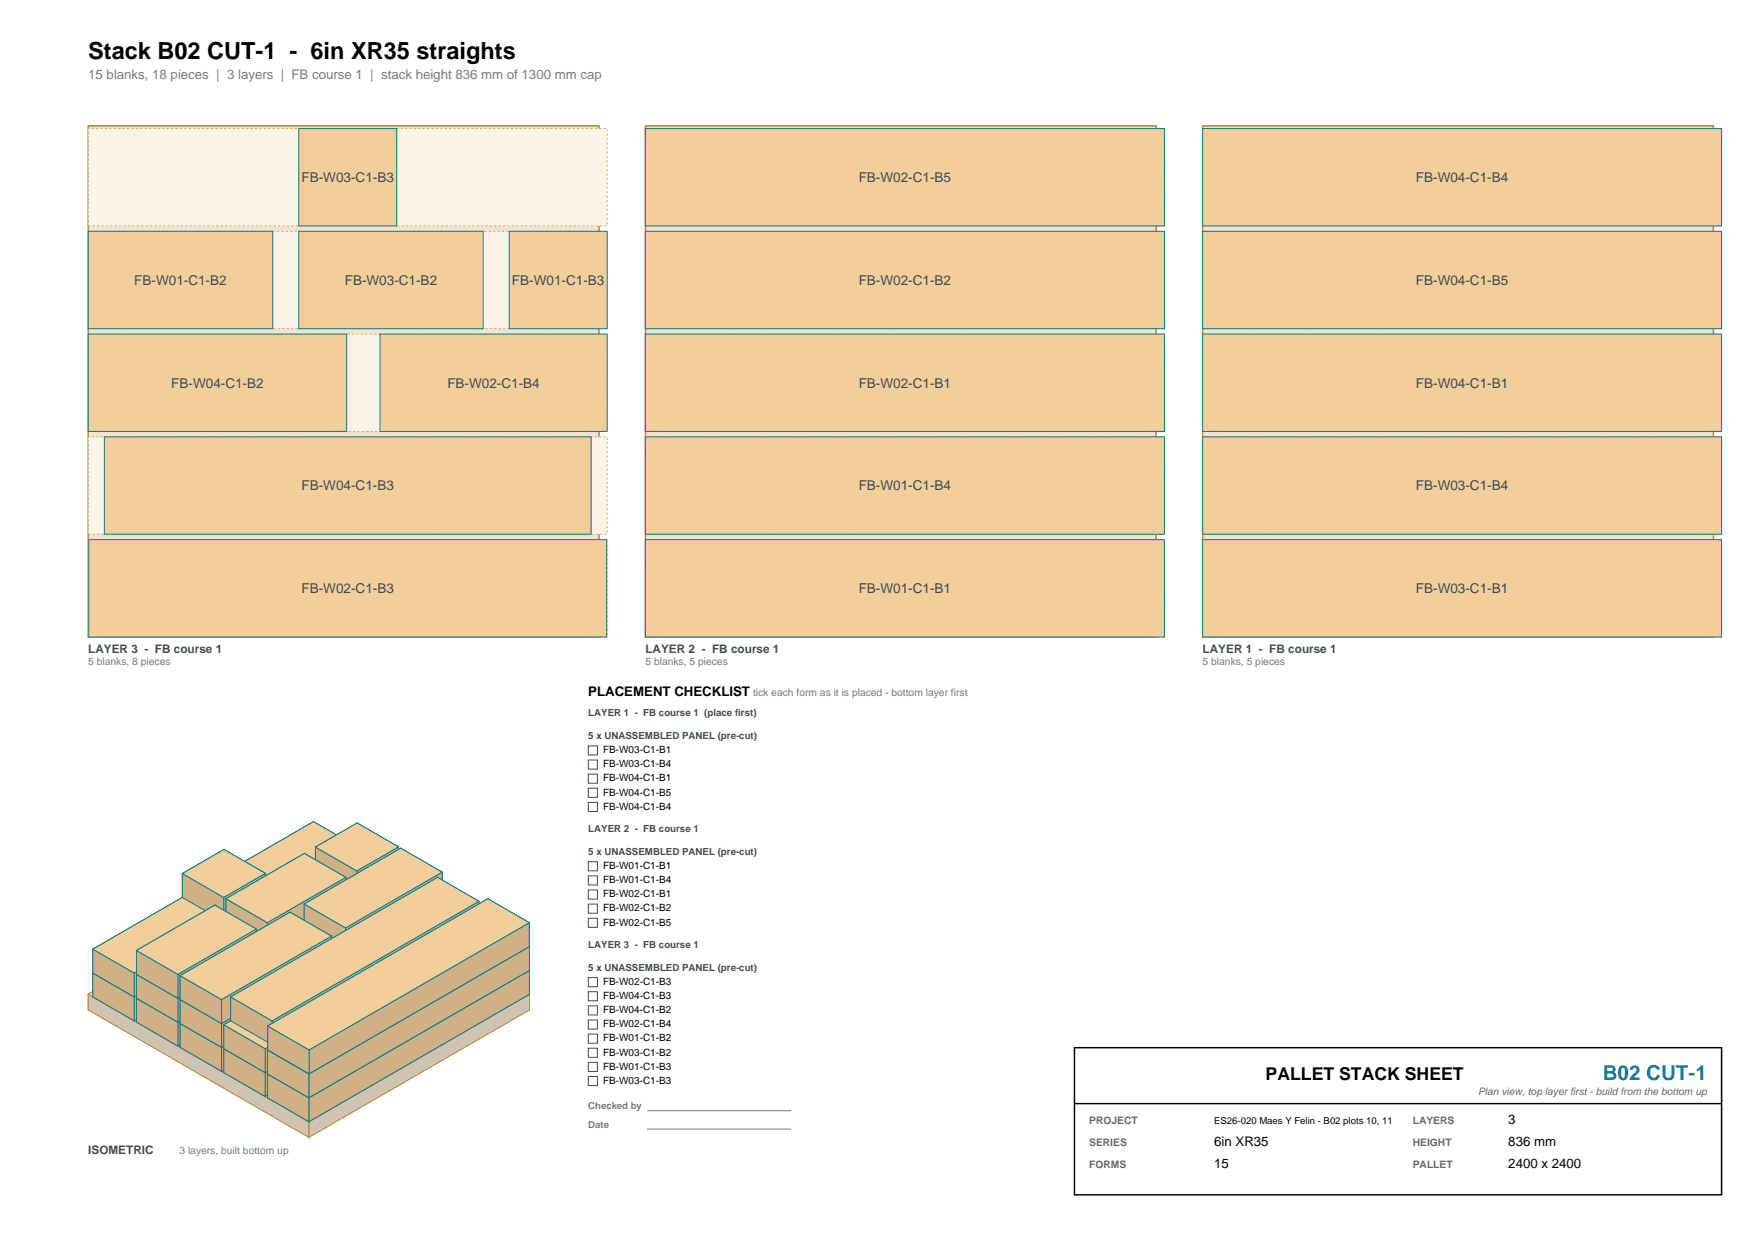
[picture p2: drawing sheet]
<svg xmlns="http://www.w3.org/2000/svg" width="420mm" height="297mm" viewBox="0 0 420 297" stroke-linecap="round" stroke-linejoin="round" font-family="sans-serif">
<path d="M21.2 30.2h122.5v122.5h-122.5z" fill-rule="evenodd" fill="#f0e4ce" stroke="#b4762b" stroke-width=".35"/>
<path d="M21.2 129.4h124.4v23.3h-124.4z" fill-rule="evenodd" fill="#fbf3e6" stroke="#c9a97a" stroke-width=".24" stroke-dasharray=".5 .5" stroke-linecap="butt"/>
<path d="M21.3 129.4h124.2v23.3h-124.2z" fill-rule="evenodd" fill="#f2ce9b" stroke="#0e7c86" stroke-width=".24"/>
<path d="M21.2 104.7h124.4v23.4h-124.4z" fill-rule="evenodd" fill="#fbf3e6" stroke="#c9a97a" stroke-width=".24" stroke-dasharray=".5 .5" stroke-linecap="butt"/>
<path d="M25 104.7h116.8v23.4h-116.8z" fill-rule="evenodd" fill="#f2ce9b" stroke="#0e7c86" stroke-width=".24"/>
<path d="M21.2 80.1h124.4v23.3h-124.4z" fill-rule="evenodd" fill="#fbf3e6" stroke="#c9a97a" stroke-width=".24" stroke-dasharray=".5 .5" stroke-linecap="butt"/>
<g fill="#f2ce9b" stroke="#0e7c86" stroke-width=".24">
<path d="M21.2 80.1h62v23.3h-62z" fill-rule="evenodd"/>
<path d="M91.1 80.1h54.5v23.3h-54.5z" fill-rule="evenodd"/>
</g>
<path d="M21.2 55.5h124.4v23.3h-124.4z" fill-rule="evenodd" fill="#fbf3e6" stroke="#c9a97a" stroke-width=".24" stroke-dasharray=".5 .5" stroke-linecap="butt"/>
<g fill="#f2ce9b" stroke="#0e7c86" stroke-width=".24">
<path d="M21.2 55.5h44.2v23.3h-44.2z" fill-rule="evenodd"/>
<path d="M71.7 55.5h44.2v23.3h-44.2z" fill-rule="evenodd"/>
<path d="M122.1 55.5h23.5v23.3h-23.5z" fill-rule="evenodd"/>
</g>
<path d="M21.2 30.8h124.4v23.4h-124.4z" fill-rule="evenodd" fill="#fbf3e6" stroke="#c9a97a" stroke-width=".24" stroke-dasharray=".5 .5" stroke-linecap="butt"/>
<path d="M71.7 30.8h23.5v23.4h-23.5z" fill-rule="evenodd" fill="#f2ce9b" stroke="#0e7c86" stroke-width=".24"/>
<path d="M154.8 30.2h122.5v122.5h-122.5z" fill-rule="evenodd" fill="#f0e4ce" stroke="#b4762b" stroke-width=".35"/>
<path d="M154.8 129.4h124.5v23.3h-124.5z" fill-rule="evenodd" fill="#fbf3e6" stroke="#c9a97a" stroke-width=".24" stroke-dasharray=".5 .5" stroke-linecap="butt"/>
<path d="M154.8 129.4h124.5v23.3h-124.5z" fill-rule="evenodd" fill="#f2ce9b" stroke="#0e7c86" stroke-width=".24"/>
<path d="M154.8 104.7h124.5v23.4h-124.5z" fill-rule="evenodd" fill="#fbf3e6" stroke="#c9a97a" stroke-width=".24" stroke-dasharray=".5 .5" stroke-linecap="butt"/>
<path d="M154.8 104.7h124.5v23.4h-124.5z" fill-rule="evenodd" fill="#f2ce9b" stroke="#0e7c86" stroke-width=".24"/>
<path d="M154.8 80.1h124.5v23.3h-124.5z" fill-rule="evenodd" fill="#fbf3e6" stroke="#c9a97a" stroke-width=".24" stroke-dasharray=".5 .5" stroke-linecap="butt"/>
<path d="M154.8 80.1h124.5v23.3h-124.5z" fill-rule="evenodd" fill="#f2ce9b" stroke="#0e7c86" stroke-width=".24"/>
<path d="M154.8 55.5h124.5v23.3h-124.5z" fill-rule="evenodd" fill="#fbf3e6" stroke="#c9a97a" stroke-width=".24" stroke-dasharray=".5 .5" stroke-linecap="butt"/>
<path d="M154.8 55.5h124.5v23.3h-124.5z" fill-rule="evenodd" fill="#f2ce9b" stroke="#0e7c86" stroke-width=".24"/>
<path d="M154.8 30.8h124.5v23.4h-124.5z" fill-rule="evenodd" fill="#fbf3e6" stroke="#c9a97a" stroke-width=".24" stroke-dasharray=".5 .5" stroke-linecap="butt"/>
<path d="M154.8 30.8h124.5v23.4h-124.5z" fill-rule="evenodd" fill="#f2ce9b" stroke="#0e7c86" stroke-width=".24"/>
<path d="M288.5 30.2h122.5v122.5h-122.5z" fill-rule="evenodd" fill="#f0e4ce" stroke="#b4762b" stroke-width=".35"/>
<path d="M288.5 129.4h124.4v23.3h-124.4z" fill-rule="evenodd" fill="#fbf3e6" stroke="#c9a97a" stroke-width=".24" stroke-dasharray=".5 .5" stroke-linecap="butt"/>
<path d="M288.5 129.4h124.4v23.3h-124.4z" fill-rule="evenodd" fill="#f2ce9b" stroke="#0e7c86" stroke-width=".24"/>
<path d="M288.5 104.7h124.4v23.4h-124.4z" fill-rule="evenodd" fill="#fbf3e6" stroke="#c9a97a" stroke-width=".24" stroke-dasharray=".5 .5" stroke-linecap="butt"/>
<path d="M288.5 104.7h124.4v23.4h-124.4z" fill-rule="evenodd" fill="#f2ce9b" stroke="#0e7c86" stroke-width=".24"/>
<path d="M288.5 80.1h124.4v23.3h-124.4z" fill-rule="evenodd" fill="#fbf3e6" stroke="#c9a97a" stroke-width=".24" stroke-dasharray=".5 .5" stroke-linecap="butt"/>
<path d="M288.5 80.1h124.4v23.3h-124.4z" fill-rule="evenodd" fill="#f2ce9b" stroke="#0e7c86" stroke-width=".24"/>
<path d="M288.5 55.5h124.4v23.3h-124.4z" fill-rule="evenodd" fill="#fbf3e6" stroke="#c9a97a" stroke-width=".24" stroke-dasharray=".5 .5" stroke-linecap="butt"/>
<path d="M288.5 55.5h124.4v23.3h-124.4z" fill-rule="evenodd" fill="#f2ce9b" stroke="#0e7c86" stroke-width=".24"/>
<path d="M288.5 30.8h124.4v23.4h-124.4z" fill-rule="evenodd" fill="#fbf3e6" stroke="#c9a97a" stroke-width=".24" stroke-dasharray=".5 .5" stroke-linecap="butt"/>
<path d="M288.5 30.8h124.4v23.4h-124.4z" fill-rule="evenodd" fill="#f2ce9b" stroke="#0e7c86" stroke-width=".24"/>
<g fill="#cec4b1" stroke="#b4762b" stroke-width=".24">
<path d="M74.1 207.8l52.9 30.5v3.8l-52.9-30.6z" fill-rule="evenodd"/>
<path d="M21.2 238.3l52.9-30.5v3.7l-52.9 30.6z" fill-rule="evenodd"/>
<path d="M74.1 268.9l52.9-30.6v3.8l-52.9 30.5z" fill-rule="evenodd"/>
<path d="M21.2 238.3l52.9 30.6v3.7l-52.9-30.5z" fill-rule="evenodd"/>
</g>
<path d="M21.2 238.3l52.9-30.5 52.9 30.5-52.9 30.6z" fill-rule="evenodd" fill="#f0e4ce" stroke="#b4762b" stroke-width=".24"/>
<g fill="#d0b185" stroke="#0e7c86" stroke-width=".24">
<path d="M75.2 202.7l9.9 5.7v5.7l-9.9-5.7z" fill-rule="evenodd"/>
<path d="M22.3 233.2l52.9-30.5v5.7l-52.9 30.6z" fill-rule="evenodd"/>
<path d="M32.2 239l52.9-30.6v5.7l-52.9 30.6z" fill-rule="evenodd"/>
<path d="M22.3 233.2l9.9 5.8v5.7l-9.9-5.7z" fill-rule="evenodd"/>
</g>
<path d="M22.3 233.2l52.9-30.5 9.9 5.7-52.9 30.6z" fill-rule="evenodd" fill="#f2ce9b" stroke="#0e7c86" stroke-width=".24"/>
<g fill="#d0b185" stroke="#0e7c86" stroke-width=".24">
<path d="M85.7 208.7l9.9 5.8v5.7l-9.9-5.7z" fill-rule="evenodd"/>
<path d="M32.7 239.3l53-30.6v5.8l-53 30.5z" fill-rule="evenodd"/>
<path d="M42.7 245l52.9-30.5v5.7l-52.9 30.5z" fill-rule="evenodd"/>
<path d="M32.7 239.3l10 5.7v5.7l-10-5.7z" fill-rule="evenodd"/>
</g>
<path d="M32.7 239.3l53-30.6 9.9 5.8-52.9 30.5z" fill-rule="evenodd" fill="#f2ce9b" stroke="#0e7c86" stroke-width=".24"/>
<g fill="#d0b185" stroke="#0e7c86" stroke-width=".24">
<path d="M96.1 214.8l10 5.7v5.7l-10-5.7z" fill-rule="evenodd"/>
<path d="M43.2 245.3l52.9-30.5v5.7l-52.9 30.6z" fill-rule="evenodd"/>
<path d="M53.1 251.1l53-30.6v5.7l-53 30.6z" fill-rule="evenodd"/>
<path d="M43.2 245.3l9.9 5.8v5.7l-9.9-5.7z" fill-rule="evenodd"/>
</g>
<path d="M43.2 245.3l52.9-30.5 10 5.7-53 30.6z" fill-rule="evenodd" fill="#f2ce9b" stroke="#0e7c86" stroke-width=".24"/>
<g fill="#d0b185" stroke="#0e7c86" stroke-width=".24">
<path d="M106.6 220.8l9.9 5.8v5.7l-9.9-5.7z" fill-rule="evenodd"/>
<path d="M53.7 251.4l52.9-30.6v5.8l-52.9 30.5z" fill-rule="evenodd"/>
<path d="M63.6 257.1l52.9-30.5v5.7l-52.9 30.5z" fill-rule="evenodd"/>
<path d="M53.7 251.4l9.9 5.7v5.7l-9.9-5.7z" fill-rule="evenodd"/>
</g>
<path d="M53.7 251.4l52.9-30.6 9.9 5.8-52.9 30.5z" fill-rule="evenodd" fill="#f2ce9b" stroke="#0e7c86" stroke-width=".24"/>
<g fill="#d0b185" stroke="#0e7c86" stroke-width=".24">
<path d="M117.1 226.9l9.9 5.7v5.7l-9.9-5.7z" fill-rule="evenodd"/>
<path d="M64.2 257.4l52.9-30.5v5.7l-52.9 30.6z" fill-rule="evenodd"/>
<path d="M74.1 263.2l52.9-30.6v5.7l-52.9 30.6z" fill-rule="evenodd"/>
<path d="M64.2 257.4l9.9 5.8v5.7l-9.9-5.7z" fill-rule="evenodd"/>
</g>
<path d="M64.2 257.4l52.9-30.5 9.9 5.7-52.9 30.6z" fill-rule="evenodd" fill="#f2ce9b" stroke="#0e7c86" stroke-width=".24"/>
<g fill="#d0b185" stroke="#0e7c86" stroke-width=".24">
<path d="M75.2 197l9.9 5.7v5.7l-9.9-5.7z" fill-rule="evenodd"/>
<path d="M22.3 227.5l52.9-30.5v5.7l-52.9 30.5z" fill-rule="evenodd"/>
<path d="M32.2 233.2l52.9-30.5v5.7l-52.9 30.6z" fill-rule="evenodd"/>
<path d="M22.3 227.5l9.9 5.7v5.8l-9.9-5.8z" fill-rule="evenodd"/>
</g>
<path d="M22.3 227.5l52.9-30.5 9.9 5.7-52.9 30.5z" fill-rule="evenodd" fill="#f2ce9b" stroke="#0e7c86" stroke-width=".24"/>
<g fill="#d0b185" stroke="#0e7c86" stroke-width=".24">
<path d="M85.7 203l9.9 5.7v5.8l-9.9-5.8z" fill-rule="evenodd"/>
<path d="M32.7 233.6l53-30.6v5.7l-53 30.6z" fill-rule="evenodd"/>
<path d="M42.7 239.3l52.9-30.6v5.8l-52.9 30.5z" fill-rule="evenodd"/>
<path d="M32.7 233.6l10 5.7v5.7l-10-5.7z" fill-rule="evenodd"/>
</g>
<path d="M32.7 233.6l53-30.6 9.9 5.7-52.9 30.6z" fill-rule="evenodd" fill="#f2ce9b" stroke="#0e7c86" stroke-width=".24"/>
<g fill="#d0b185" stroke="#0e7c86" stroke-width=".24">
<path d="M96.1 209.1l10 5.7v5.7l-10-5.7z" fill-rule="evenodd"/>
<path d="M43.2 239.6l52.9-30.5v5.7l-52.9 30.5z" fill-rule="evenodd"/>
<path d="M53.1 245.3l53-30.5v5.7l-53 30.6z" fill-rule="evenodd"/>
<path d="M43.2 239.6l9.9 5.7v5.8l-9.9-5.8z" fill-rule="evenodd"/>
</g>
<path d="M43.2 239.6l52.9-30.5 10 5.7-53 30.5z" fill-rule="evenodd" fill="#f2ce9b" stroke="#0e7c86" stroke-width=".24"/>
<g fill="#d0b185" stroke="#0e7c86" stroke-width=".24">
<path d="M106.6 215.1l9.9 5.7v5.8l-9.9-5.8z" fill-rule="evenodd"/>
<path d="M53.7 245.7l52.9-30.6v5.7l-52.9 30.6z" fill-rule="evenodd"/>
<path d="M63.6 251.4l52.9-30.6v5.8l-52.9 30.5z" fill-rule="evenodd"/>
<path d="M53.7 245.7l9.9 5.7v5.7l-9.9-5.7z" fill-rule="evenodd"/>
</g>
<path d="M53.7 245.7l52.9-30.6 9.9 5.7-52.9 30.6z" fill-rule="evenodd" fill="#f2ce9b" stroke="#0e7c86" stroke-width=".24"/>
<g fill="#d0b185" stroke="#0e7c86" stroke-width=".24">
<path d="M117.1 221.1l9.9 5.8v5.7l-9.9-5.7z" fill-rule="evenodd"/>
<path d="M64.2 251.7l52.9-30.6v5.8l-52.9 30.5z" fill-rule="evenodd"/>
<path d="M74.1 257.4l52.9-30.5v5.7l-52.9 30.6z" fill-rule="evenodd"/>
<path d="M64.2 251.7l9.9 5.7v5.8l-9.9-5.8z" fill-rule="evenodd"/>
</g>
<path d="M64.2 251.7l52.9-30.6 9.9 5.8-52.9 30.5z" fill-rule="evenodd" fill="#f2ce9b" stroke="#0e7c86" stroke-width=".24"/>
<g fill="#d0b185" stroke="#0e7c86" stroke-width=".24">
<path d="M53.7 203.6l9.9 5.8v5.7l-9.9-5.7z" fill-rule="evenodd"/>
<path d="M43.7 209.4l10-5.8v5.8l-10 5.7z" fill-rule="evenodd"/>
<path d="M53.7 215.1l9.9-5.7v5.7l-9.9 5.8z" fill-rule="evenodd"/>
<path d="M43.7 209.4l10 5.7v5.8l-10-5.8z" fill-rule="evenodd"/>
</g>
<path d="M43.7 209.4l10-5.8 9.9 5.8-9.9 5.7z" fill-rule="evenodd" fill="#f2ce9b" stroke="#0e7c86" stroke-width=".24"/>
<g fill="#d0b185" stroke="#0e7c86" stroke-width=".24">
<path d="M85.7 197.3l9.9 5.7v5.7l-9.9-5.7z" fill-rule="evenodd"/>
<path d="M75.7 203l10-5.7v5.7l-10 5.8z" fill-rule="evenodd"/>
<path d="M85.6 208.8l10-5.8v5.7l-10 5.8z" fill-rule="evenodd"/>
<path d="M75.7 203l9.9 5.8v5.7l-9.9-5.7z" fill-rule="evenodd"/>
</g>
<path d="M75.7 203l10-5.7 9.9 5.7-10 5.8z" fill-rule="evenodd" fill="#f2ce9b" stroke="#0e7c86" stroke-width=".24"/>
<g fill="#d0b185" stroke="#0e7c86" stroke-width=".24">
<path d="M73 204.6l9.9 5.7v5.7l-9.9-5.7z" fill-rule="evenodd"/>
<path d="M54.2 215.4l18.8-10.8v5.7l-18.8 10.9z" fill-rule="evenodd"/>
<path d="M64.1 221.2l18.8-10.9v5.7l-18.8 10.9z" fill-rule="evenodd"/>
<path d="M54.2 215.4l9.9 5.8v5.7l-9.9-5.7z" fill-rule="evenodd"/>
</g>
<path d="M54.2 215.4l18.8-10.8 9.9 5.7-18.8 10.9z" fill-rule="evenodd" fill="#f2ce9b" stroke="#0e7c86" stroke-width=".24"/>
<g fill="#d0b185" stroke="#0e7c86" stroke-width=".24">
<path d="M51.6 217l9.9 5.7v5.7l-9.9-5.7z" fill-rule="evenodd"/>
<path d="M32.7 227.8l18.9-10.8v5.7l-18.9 10.9z" fill-rule="evenodd"/>
<path d="M42.7 233.6l18.8-10.9v5.7l-18.8 10.9z" fill-rule="evenodd"/>
<path d="M32.7 227.8l10 5.8v5.7l-10-5.7z" fill-rule="evenodd"/>
</g>
<path d="M32.7 227.8l18.9-10.8 9.9 5.7-18.8 10.9z" fill-rule="evenodd" fill="#f2ce9b" stroke="#0e7c86" stroke-width=".24"/>
<g fill="#d0b185" stroke="#0e7c86" stroke-width=".24">
<path d="M96.1 203.3l10 5.8v5.7l-10-5.7z" fill-rule="evenodd"/>
<path d="M73 216.7l23.1-13.4v5.8l-23.1 13.3z" fill-rule="evenodd"/>
<path d="M82.9 222.4l23.2-13.3v5.7l-23.2 13.4z" fill-rule="evenodd"/>
<path d="M73 216.7l9.9 5.7v5.8l-9.9-5.8z" fill-rule="evenodd"/>
</g>
<path d="M73 216.7l23.1-13.4 10 5.8-23.2 13.3z" fill-rule="evenodd" fill="#f2ce9b" stroke="#0e7c86" stroke-width=".24"/>
<g fill="#d0b185" stroke="#0e7c86" stroke-width=".24">
<path d="M69.6 218.7l9.9 5.7v5.7l-9.9-5.7z" fill-rule="evenodd"/>
<path d="M43.2 233.9l26.4-15.2v5.7l-26.4 15.2z" fill-rule="evenodd"/>
<path d="M53.1 239.6l26.4-15.2v5.7l-26.4 15.2z" fill-rule="evenodd"/>
<path d="M43.2 233.9l9.9 5.7v5.7l-9.9-5.7z" fill-rule="evenodd"/>
</g>
<path d="M43.2 233.9l26.4-15.2 9.9 5.7-26.4 15.2z" fill-rule="evenodd" fill="#f2ce9b" stroke="#0e7c86" stroke-width=".24"/>
<g fill="#d0b185" stroke="#0e7c86" stroke-width=".24">
<path d="M105 210.3l9.9 5.8v5.7l-9.9-5.7z" fill-rule="evenodd"/>
<path d="M55.3 239l49.7-28.7v5.8l-49.7 28.6z" fill-rule="evenodd"/>
<path d="M65.3 244.7l49.6-28.6v5.7l-49.6 28.6z" fill-rule="evenodd"/>
<path d="M55.3 239l10 5.7v5.7l-10-5.7z" fill-rule="evenodd"/>
</g>
<path d="M55.3 239l49.7-28.7 9.9 5.8-49.6 28.6z" fill-rule="evenodd" fill="#f2ce9b" stroke="#0e7c86" stroke-width=".24"/>
<g fill="#d0b185" stroke="#0e7c86" stroke-width=".24">
<path d="M117 215.5l9.9 5.7v5.7l-9.9-5.7z" fill-rule="evenodd"/>
<path d="M64.2 245.9l52.8-30.4v5.7l-52.8 30.5z" fill-rule="evenodd"/>
<path d="M74.1 251.7l52.8-30.5v5.7l-52.8 30.5z" fill-rule="evenodd"/>
<path d="M64.2 245.9l9.9 5.8v5.7l-9.9-5.7z" fill-rule="evenodd"/>
</g>
<path d="M64.2 245.9l52.8-30.4 9.9 5.7-52.8 30.5z" fill-rule="evenodd" fill="#f2ce9b" stroke="#0e7c86" stroke-width=".24"/>
<g fill="none" stroke="#3d4c50" stroke-width=".24">
<path d="M141.1 178.8h2.2v2.2h-2.2zM141.1 182.2h2.2v2.2h-2.2zM141.1 185.6h2.2v2.2h-2.2zM141.1 189h2.2v2.1h-2.2zM141.1 192.3h2.2v2.2h-2.2zM141.1 206.6h2.2v2.1h-2.2zM141.1 209.9h2.2v2.2h-2.2zM141.1 213.3h2.2v2.2h-2.2zM141.1 216.7h2.2v2.2h-2.2zM141.1 220.1h2.2v2.2h-2.2zM141.1 234.3h2.2v2.2h-2.2zM141.1 237.7h2.2v2.2h-2.2z"/>
<path d="M141.1 241.1h2.2v2.2h-2.2zM141.1 244.5h2.2v2.2h-2.2zM141.1 247.9h2.2v2.2h-2.2zM141.1 251.3h2.2v2.2h-2.2zM141.1 254.7h2.2v2.1h-2.2zM141.1 258h2.2v2.2h-2.2z"/>
</g>
<path d="M155.2 266.3h34.6M155.2 270.7h34.6" fill="none" stroke="#6b7c81" stroke-width=".24"/>
<path d="M257.7 251.1h155.2v35.3h-155.2z" fill-rule="evenodd" fill="#fff" stroke="#000" stroke-width=".35"/>
<path d="M257.7 264.5h155.2" fill="none" stroke="#000" stroke-width=".35"/>
<text font-size="5.6" x="21.2" y="14.1">Stack B02 CUT-1 - 6in XR35 straights</text>
<text font-size="4.9" fill="#1976d2" x="384.4" y="258.9">B02 CUT-1</text>
<text font-size="4.2" x="303.6" y="258.9">PALLET STACK SHEET</text>
<text font-size="3.2" fill="#6b7c81" x="21.2" y="19.1">15 blanks, 18 pieces | 3 layers | FB course 1 | stack height 836 mm of 1300 mm cap</text>
<g font-size="3.2" fill="#3d4c50">
<text x="72.3" y="43.7">FB-W03-C1-B3</text>
<text x="206" y="43.7">FB-W02-C1-B5</text>
<text x="339.6" y="43.7">FB-W04-C1-B4</text>
<text x="32.2" y="68.3">FB-W01-C1-B2</text>
<text x="82.7" y="68.3">FB-W03-C1-B2</text>
<text x="122.8" y="68.3">FB-W01-C1-B3</text>
<text x="206" y="68.3">FB-W02-C1-B2</text>
<text x="339.6" y="68.3">FB-W04-C1-B5</text>
<text x="41.1" y="92.9">FB-W04-C1-B2</text>
<text x="107.3" y="92.9">FB-W02-C1-B4</text>
<text x="206" y="92.9">FB-W02-C1-B1</text>
<text x="339.6" y="92.9">FB-W04-C1-B1</text>
<text x="72.3" y="117.6">FB-W04-C1-B3</text>
<text x="206" y="117.6">FB-W01-C1-B4</text>
<text x="339.6" y="117.6">FB-W03-C1-B4</text>
<text x="72.3" y="142.2">FB-W02-C1-B3</text>
<text x="206" y="142.2">FB-W01-C1-B1</text>
<text x="339.6" y="142.2">FB-W03-C1-B1</text>
</g>
<g font-size="3.2">
<text x="141.1" y="166.8">PLACEMENT CHECKLIST</text>
<text x="361.8" y="269.5">3</text>
<text x="291.2" y="274.8">6in XR35</text>
<text x="361.8" y="274.8">836 mm</text>
<text x="291.2" y="280.1">15</text>
<text x="361.8" y="280.1">2400 x 2400</text>
</g>
<g font-size="2.8" fill="#3d4c50">
<text x="21.2" y="156.6">LAYER 3 - FB course 1</text>
<text x="154.8" y="156.6">LAYER 2 - FB course 1</text>
<text x="288.5" y="156.6">LAYER 1 - FB course 1</text>
<text x="21.2" y="276.5">ISOMETRIC</text>
</g>
<g font-size="2.5" fill="#6b7c81">
<text x="21.2" y="159.4">5 blanks, 8 pieces</text>
<text x="154.8" y="159.4">5 blanks, 5 pieces</text>
<text x="288.5" y="159.4">5 blanks, 5 pieces</text>
<text x="180.6" y="166.8">tick each form as it is placed - bottom layer first</text>
<text x="43" y="276.5">3 layers, built bottom up</text>
</g>
<g font-size="2.5" fill="#666">
<text x="354.5" y="262.4">Plan view, top layer first - build from the bottom up</text>
<text x="261.3" y="269.5">PROJECT</text>
<text x="338.9" y="269.5">LAYERS</text>
<text x="261.3" y="274.8">SERIES</text>
<text x="338.9" y="274.8">HEIGHT</text>
<text x="261.3" y="280.1">FORMS</text>
<text x="338.9" y="280.1">PALLET</text>
</g>
<g font-size="2.4">
<text x="144.6" y="180.6">FB-W03-C1-B1</text>
<text x="144.6" y="183.9">FB-W03-C1-B4</text>
<text x="144.6" y="187.3">FB-W04-C1-B1</text>
<text x="144.6" y="190.7">FB-W04-C1-B5</text>
<text x="144.6" y="194.1">FB-W04-C1-B4</text>
<text x="144.6" y="208.3">FB-W01-C1-B1</text>
<text x="144.6" y="211.7">FB-W01-C1-B4</text>
<text x="144.6" y="215.1">FB-W02-C1-B1</text>
<text x="144.6" y="218.5">FB-W02-C1-B2</text>
<text x="144.6" y="221.9">FB-W02-C1-B5</text>
<text x="144.6" y="236.1">FB-W02-C1-B3</text>
<text x="144.6" y="239.5">FB-W04-C1-B3</text>
<text x="144.6" y="242.9">FB-W04-C1-B2</text>
<text x="144.6" y="246.3">FB-W02-C1-B4</text>
<text x="144.6" y="249.6">FB-W01-C1-B2</text>
<text x="144.6" y="253">FB-W03-C1-B2</text>
<text x="144.6" y="256.4">FB-W01-C1-B3</text>
<text x="144.6" y="259.8">FB-W03-C1-B3</text>
</g>
<g font-size="2.3" fill="#3d4c50">
<text x="141.1" y="171.7">LAYER 1 - FB course 1 (place first)</text>
<text x="141.1" y="177.2">5 x UNASSEMBLED PANEL (pre-cut)</text>
<text x="141.1" y="199.5">LAYER 2 - FB course 1</text>
<text x="141.1" y="204.9">5 x UNASSEMBLED PANEL (pre-cut)</text>
<text x="141.1" y="227.3">LAYER 3 - FB course 1</text>
<text x="141.1" y="232.7">5 x UNASSEMBLED PANEL (pre-cut)</text>
</g>
<g font-size="2.3" fill="#6b7c81">
<text x="141.1" y="265.9">Checked by</text>
<text x="141.1" y="270.3">Date</text>
</g>
<text font-size="2.3" x="291.2" y="269.5">ES26-020 Maes Y Felin - B02 plots 10, 11</text>
</svg>
